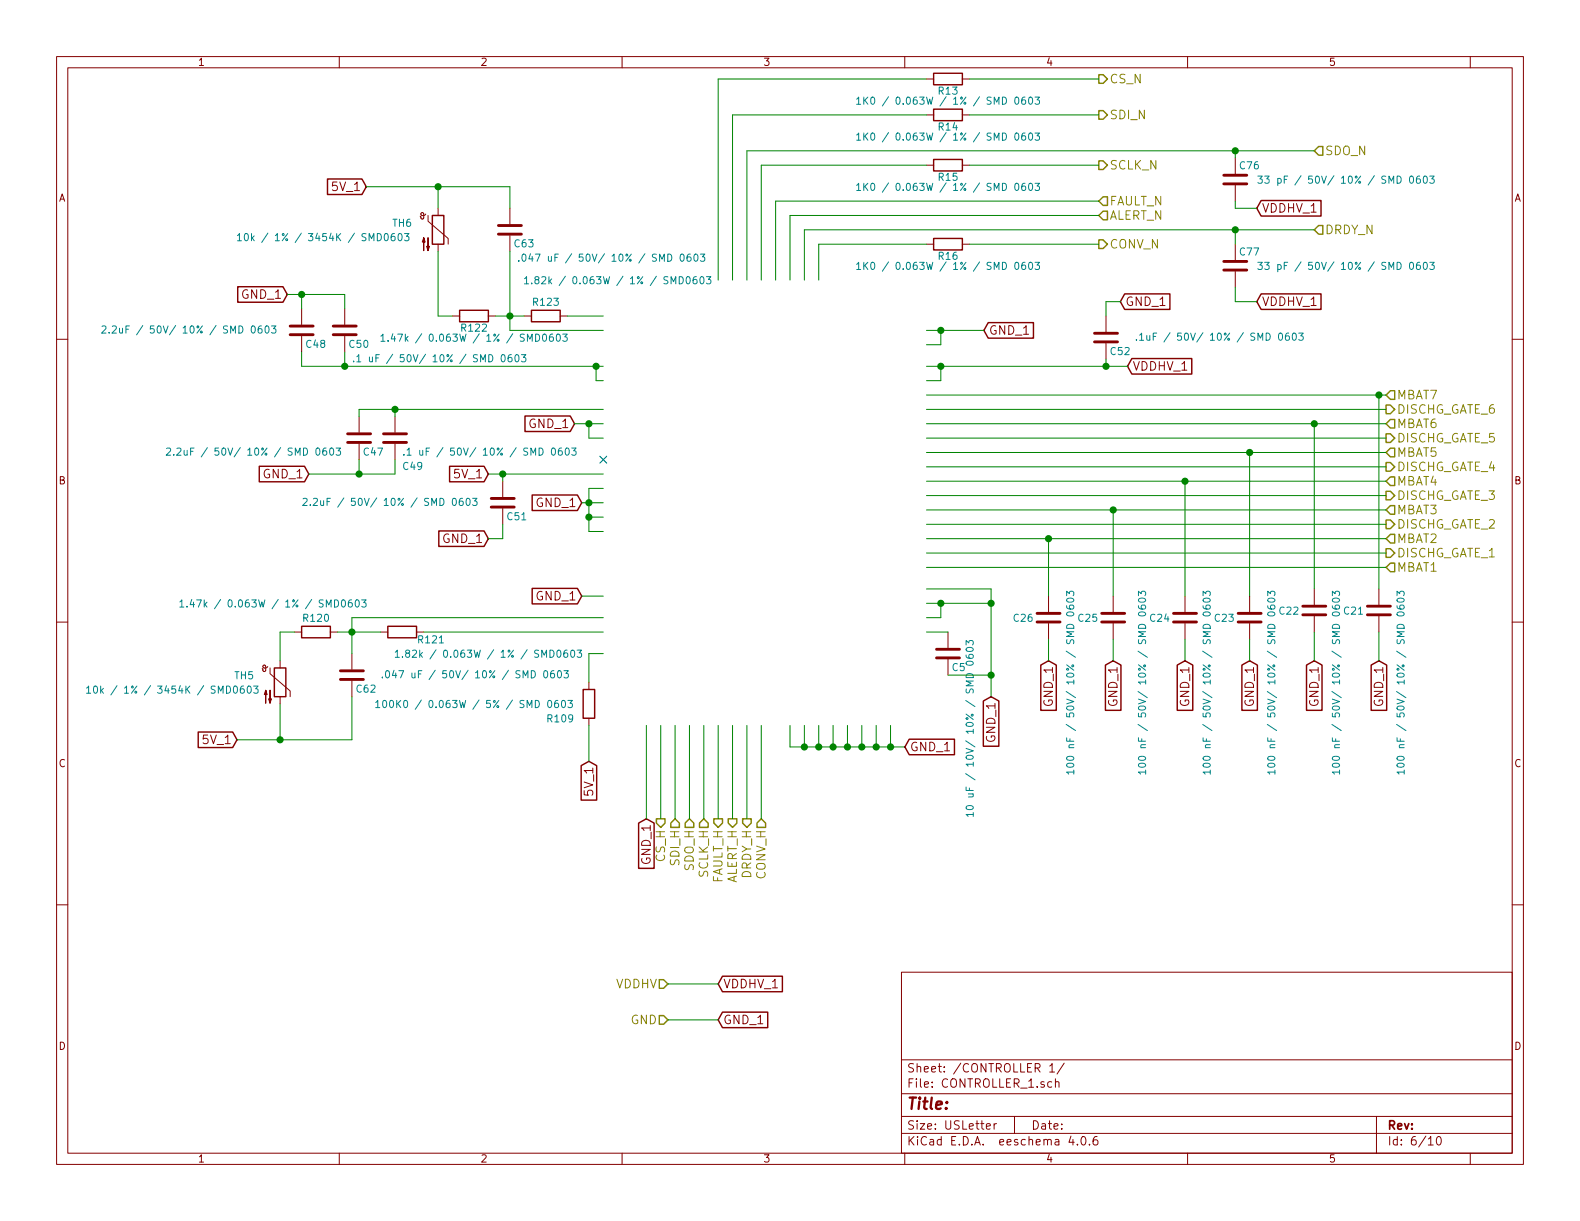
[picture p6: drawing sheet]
<svg xmlns="http://www.w3.org/2000/svg" width="279mm" height="216mm" viewBox="0 0 279 216" stroke-linecap="round" stroke-linejoin="round" font-family="sans-serif">
<g fill="none" stroke="#840000" stroke-width=".18">
<path d="M10 10h259.4v195.9h-259.4zM12 12h255.4v191.9h-255.4zM60 10v2M110 10v2M160 10v2M163.8 14h1.3M170.2 14h1.2M210 10v2M260 10v2M75.3 37.8l-.2 .3h-.4l-.3-.1v-.3l.4-.1 .1 .2v.8l-.1 .1-.4-.1v-.2l-.1-.2M75.7 38.1v1l3.5 3.1v1M77.5 36.8v1.3"/>
<path d="M90.2 36.8v2.8M163.8 20.3h1.3M163.8 29.2h1.3M170.2 20.3h1.2M170.2 29.2h1.2M218.4 27.9v2.8M218.4 32.8v2.8M10 60h2M53.3 54.6v2.8M53.3 59.4v2.8M61 54.6v2.8M61 59.4v2.8"/>
<path d="M77.5 43.2v1.3M80 55.9h1.3M86.4 55.9h1.2M90.2 41.7v2.8M92.7 55.9h1.3M99.1 55.9h1.2M163.8 43.2h1.3M170.2 43.2h1.2M195.6 55.9v2.8M218.4 43.2v2.8M218.4 48v2.8M267.4 60h2"/>
<path d="M63.5 73.7v2.8M63.5 78.5v2.8M69.8 73.7v2.8M69.8 78.5v2.8M195.6 60.7v2.8M88.9 85.1v2.8M88.9 89.9v2.8M10 110h2M47.3 117.9l-.2 .2h-.3l-.3-.1v-.3l.3-.1 .2 .2v.8l-.2 .1-.3-.1v-.2l-.1-.2M47.8 118.1v1l3.5 3.1v1M49.5 116.8v1.3M52.1 111.8h1.2"/>
<path d="M58.4 111.8h1.3M62.2 115.6v2.8M67.3 111.8h1.3M73.7 111.8h1.2M167.6 111.8v2.8M167.6 116.6v2.8M185.4 105.4v2.8M185.4 110.2v2.8M196.8 105.4v2.8M196.8 110.2v2.8M209.5 105.4v2.8M209.5 110.2v2.8"/>
<path d="M221 105.4v2.8M221 110.2v2.8M232.4 104.1v2.8M232.4 109v2.8M243.8 104.1v2.8M243.8 109v2.8M267.4 110h2M49.5 123.2v1.3M62.2 120.4v2.8M104.1 120.7v1.2M104.1 127v1.3M10 160h2"/>
<path d="M267.4 160h2M159.4 171.9h108v32h-108zM159.4 197.4h108M159.4 193.4h108M159.4 187.4h108M174.4 199.2l.7-.2v-.2l-.4-.1-.3 .2 .1 .7h.6M175.8 198.7v1M176.2 198.7l-.4 .3M179.4 197.4v3M185.6 188.5l.5-.4v1.5M185.6 189.6h.9M186 191.3h-.5l-.2 .2v.6l.2 .2 .5-.1"/>
<path d="M186.6 191.4l.2-.1h.4l.1 1M186.6 190.8v1.5M188.2 188l-1.3 1.9M243.4 197.4v6.5M60 203.9v2M110 203.9v2M159.4 200.4h108M160 203.9v2M189.4 200.9l-.4 1.1h1M189.7 201.5v1M190.5 202.3v.2M191.3 201.1l.2-.1a.81 .81 0 0 1 .6 .6 .81 .81 0 0 1-.3 .8l-.1 .1a.79 .79 0 0 1-.4-1.4z"/>
<path d="M192.7 202.3v.2M194 201a.59 .59 0 0 0-.7 .6l.1 .7 .2 .2 .5-.2 .1-.5-.2-.2-.4-.1-.3 .3M210 203.9v2M252.6 201.4l.4-.4v1.5M252.6 202.5h.8M254.2 201.1l.2-.1a.81 .81 0 0 1 .5 .6 .81 .81 0 0 1-.2 .8l-.2 .1a.79 .79 0 0 1-.3-1.4zM260 203.9v2"/>
</g>
<g fill="none" stroke="#848400" stroke-width=".25">
<path d="M194.3 13.2h.8l.7 .8-.7 .7h-.8zM194.3 19.6h.8l.7 .7-.7 .8h-.8zM194.3 28.4h.8l.7 .8-.7 .8h-.8zM195.1 34.8h.7v1.5h-.7l-.8-.7zM195.1 37.3h.7v1.6h-.7l-.8-.8zM233.2 25.9h.7v1.5h-.7l-.8-.7zM233.2 39.9h.7v1.5h-.7l-.8-.8zM194.3 42.4h.8l.7 .8-.7 .7h-.8zM245.1 76.7h.8l.7 .8-.7 .7h-.8zM245.1 71.6h.8l.7 .8-.7 .8h-.8zM245.9 79.2h.7v1.6h-.7l-.8-.8zM245.9 74.2h.7v1.5h-.7l-.8-.8z"/>
<path d="M245.9 69.1h.7v1.5h-.7l-.8-.7zM245.1 97h.8l.7 .8-.7 .8h-.8zM245.1 91.9h.8l.7 .8-.7 .8h-.8zM245.1 86.9h.8l.7 .7-.7 .8h-.8zM245.1 81.8h.8l.7 .8-.7 .7h-.8zM245.9 99.6h.7v1.5h-.7l-.8-.8zM245.9 94.5h.7v1.5h-.7l-.8-.7zM245.9 89.4h.7v1.5h-.7l-.8-.7zM245.9 84.3h.7v1.6h-.7l-.8-.8zM116.1 144.8h1.5v.7l-.8 .8-.7-.8zM119.4 144.8l.7 .7v.8h-1.5v-.8zM121.9 144.8l.8 .7v.8h-1.5v-.8z"/>
<path d="M123.7 145.5l.8-.7 .7 .7v.8h-1.5zM126.2 144.8h1.6v.7l-.8 .8-.8-.8zM128.8 144.8h1.5v.7l-.8 .8-.7-.8zM131.3 144.8h1.5v.7l-.7 .8-.8-.8zM134.6 144.8l.8 .7v.8h-1.5v-.8zM116.6 173.2h.7l.8 .8-.8 .8h-.7zM116.6 179.6h.7l.8 .7-.8 .8h-.7z"/>
</g>
<g fill="none" stroke="#840000" stroke-width=".25">
<path d="M165.1 13h5.1v2h-5.1zM165.1 19.3h5.1v2h-5.1zM57.9 31.6h6.1l.8 1.4-.8 1.4h-6.1zM76.5 38.1h2v5.1h-2zM165.1 28.2h5.1v2h-5.1zM223 35.5h10.6v2.7h-10.6l-.8-1.4zM42 50.7h8l.8 1.4-.8 1.3h-8zM81.3 54.9h5.1v2h-5.1zM94 54.9h5.1v2h-5.1zM165.1 42.2h5.1v2h-5.1zM174.8 57h8v2.8h-8l-.8-1.4zM198.9 52h8v2.7h-8l-.8-1.4z"/>
<path d="M223 52h10.6v2.7h-10.6l-.8-1.4zM92.8 73.6h8l.8 1.3-.8 1.4h-8zM200.2 63.4h10.5v2.7h-10.5l-.8-1.3zM45.8 82.4h8l.8 1.4-.8 1.4h-8zM77.6 93.9h8l.8 1.4-.8 1.3h-8zM79.5 82.4h6.1l.8 1.4-.8 1.4h-6.1zM94.1 87.5h8l.8 1.4-.8 1.4h-8zM48.5 118.1h2v5.1h-2zM53.3 110.7h5.1v2.1h-5.1zM68.6 110.7h5.1v2.1h-5.1zM94.1 104h8l.8 1.4-.8 1.4h-8zM184 117.6l1.4-.8 1.4 .8v8h-2.8z"/>
<path d="M195.5 117.6l1.3-.8 1.4 .8v8h-2.7zM208.2 117.6l1.3-.8 1.4 .8v8h-2.7zM219.6 117.6l1.4-.8 1.4 .8v8h-2.8zM231 117.6l1.4-.8 1.4 .8v8h-2.8zM242.5 117.6l1.3-.8 1.4 .8v8h-2.7zM35.1 129.4h6l.8 1.4-.8 1.4h-6zM102.8 135.4l1.3-.8 1.4 .8v6.1h-2.7zM103.1 121.9h2.1v5.1h-2.1zM160.8 130.7h8v2.8h-8l-.8-1.4zM173.9 124l1.4-.8 1.3 .8v8h-2.7zM112.9 145.5l1.4-.7 1.4 .7v8h-2.8zM127.8 172.6h10.6v2.8h-10.6l-.8-1.4z"/>
<path d="M127.8 179h8v2.7h-8l-.8-1.4z"/>
</g>
<g fill="none" stroke="#840000" stroke-width=".51">
<path d="M88.1 39.9h4.1M216.4 32.5h4.1M216.4 31h4.1M51.3 57.7h4.1M51.3 59.2h4.1M58.9 57.7h4.1M58.9 59.2h4.1M88.1 41.4h4.1M193.5 58.9h4.1M216.4 47.8h4.1M216.4 46.2h4.1M61.5 76.7h4"/>
<path d="M61.5 78.2h4M67.8 76.7h4.1M67.8 78.2h4.1M193.5 60.5h4.1M86.9 88.1h4M86.9 89.7h4M60.2 118.6h4.1M165.6 114.8h4.1M165.6 116.3h4.1M183.4 110h4.1M183.4 108.5h4.1M194.8 110h4.1"/>
<path d="M194.8 108.5h4.1M207.5 110h4.1M207.5 108.5h4.1M218.9 110h4.1M218.9 108.5h4.1M230.4 108.7h4M230.4 107.2h4M241.8 108.7h4.1M241.8 107.2h4.1M60.2 120.1h4.1"/>
</g>
<g fill="none" stroke="#008484" stroke-width=".18">
<path d="M151.5 17.5l.3-.3v1.2M151.5 18.4h.7M152.8 17.2v1.2M152.9 17.7l.6 .7M153.5 17.2l-.7 .7M154.1 17.3l.2-.1a.67 .67 0 0 1 .4 .6 .67 .67 0 0 1-.4 .6l-.2-.1-.1-.3zM181.3 17.2a.47 .47 0 0 0-.6 .5l.1 .7h.4l.1-.1 .1-.4-.1-.2h-.4l-.2 .2M182 17.3l.2-.1a.67 .67 0 0 1 .4 .6 .67 .67 0 0 1-.4 .6l-.2-.1-.1-.3zM183 17.2h.8l-.4 .5 .4 .1v.5l-.2 .1-.6-.1M151.5 23.9l.3-.4v1.3M151.5 32.8l.3-.4v1.3M151.5 24.8h.7"/>
<path d="M151.5 33.7h.7M152.8 23.5v1.3M152.8 32.4v1.3M152.9 24.1l.6 .7M152.9 32.9l.6 .8M153.5 23.5l-.7 .7M153.5 32.4l-.7 .7M154.1 23.6l.2-.1a.67 .67 0 0 1 .4 .7 .67 .67 0 0 1-.4 .6l-.2-.1-.1-.4zM154.1 32.5l.2-.1a.67 .67 0 0 1 .4 .6 .67 .67 0 0 1-.4 .7l-.2-.1-.1-.4zM181.3 23.5a.47 .47 0 0 0-.6 .6l.1 .6 .4 .1 .1-.1 .1-.5-.1-.1-.4-.1-.2 .2M181.3 32.4a.47 .47 0 0 0-.6 .5l.1 .7 .4 .1 .1-.1 .1-.5-.1-.2h-.4l-.2 .2M182 23.6l.2-.1a.67 .67 0 0 1 .4 .7 .67 .67 0 0 1-.4 .6l-.2-.1-.1-.4z"/>
<path d="M182 32.5l.2-.1a.67 .67 0 0 1 .4 .6 .67 .67 0 0 1-.4 .7l-.2-.1-.1-.4zM183 23.5h.8l-.4 .5 .4 .1v.6l-.2 .1-.6-.1M183 32.4h.8l-.4 .5 .4 .1v.6l-.2 .1-.6-.1M222.4 31.1h.8l-.4 .5 .4 .1v.6l-.2 .1-.6-.1M223.6 31.1h.8l-.4 .5 .4 .1v.6l-.2 .1-.6-.1M251.1 31.1a.47 .47 0 0 0-.6 .6l.1 .6 .4 .1 .1-.1 .1-.4-.1-.2-.4-.1-.2 .3M251.8 31.2l.2-.1a.67 .67 0 0 1 .4 .7 .67 .67 0 0 1-.4 .6l-.2-.1-.1-.4zM252.8 31.1h.8l-.4 .5 .4 .1v.6l-.2 .1-.6-.1M18 57.7l.5-.1 .2 .1v.3l-.7 .9h.7M19.3 58.8v.1M19.9 57.7l.4-.1 .2 .1 .1 .3-.8 .9h.8M42 41.7l.3-.4v1.3"/>
<path d="M42 42.6h.7M43.3 41.4l.2-.1a.67 .67 0 0 1 .4 .6 .67 .67 0 0 1-.4 .7l-.2-.2-.1-.3zM44.5 41.3v1.3M44.6 42.1l.4 .5M45 41.7l-.5 .5M46.2 57.6a.47 .47 0 0 0-.6 .6l.1 .6 .4 .1 .2-.1 .1-.5-.2-.1-.3-.1-.3 .2M47 57.7l.1-.1a.67 .67 0 0 1 .5 .7 .67 .67 0 0 1-.5 .6l-.1-.1-.1-.4zM48 57.6h.8l-.4 .5 .3 .1v.6l-.1 .1-.6-.1M67.4 59.4l.3-.3v1.3M69.5 59l-.3 .9h.8M69.7 41.3a.47 .47 0 0 0-.5 .5l.1 .7 .3 .1 .2-.2 .1-.4-.2-.2h-.3l-.2 .2M69.8 59.5v.9"/>
<path d="M70.3 59.1h.9l-.6 1.3M70.5 41.4l.2-.1a.67 .67 0 0 1 .4 .6 .67 .67 0 0 1-.4 .7l-.2-.2-.1-.3zM71.5 41.3h.8l-.4 .5 .4 .1v.5l-.2 .2-.6-.2M91.7 46.1v.1M92.4 45l.2-.1a.67 .67 0 0 1 .4 .7 .67 .67 0 0 1-.4 .6l-.2-.1-.1-.4zM92.8 49.3l.3-.4v1.3M92.8 50.2h.7M93.8 44.9l-.3 .9h.8M94 50.1v.1M94.1 45.3v.9M94.7 44.9h.8l-.5 1.3M94.8 49.5l-.2-.3v-.2l.2-.1 .4 .1v.3l-.5 .2-.1 .2v.4l.2 .1h.3l.2-.3-.1-.3-.1-.1"/>
<path d="M95.8 49l.5-.1 .2 .1v.3l-.8 .9h.8M97.7 59.1a.47 .47 0 0 0-.5 .5l.1 .7 .3 .1 .2-.2 .1-.4-.2-.2h-.3l-.2 .2M98.5 59.2l.2-.1a.67 .67 0 0 1 .4 .6 .67 .67 0 0 1-.4 .7l-.2-.2-.1-.3zM99.5 59.1h.8l-.4 .5 .4 .1v.5l-.2 .2-.6-.2M122.1 44.9a.47 .47 0 0 0-.6 .6l.1 .6 .4 .1 .1-.1 .1-.5-.1-.1-.4-.1-.2 .2M122.8 45l.2-.1a.67 .67 0 0 1 .4 .7 .67 .67 0 0 1-.4 .6l-.2-.1-.1-.4zM123.1 48.9a.47 .47 0 0 0-.5 .6l.1 .6 .3 .1 .2-.1 .1-.5-.2-.1-.3-.1-.2 .2M123.9 44.9h.7l-.4 .5 .4 .1v.6l-.2 .1-.5-.1M123.9 49l.2-.1a.67 .67 0 0 1 .4 .7 .67 .67 0 0 1-.4 .6l-.2-.1-.1-.4zM124.9 48.9h.8l-.4 .5 .4 .1v.6l-.2 .1-.6-.1M151.5 46.7l.3-.3v1.3M151.5 47.7h.7"/>
<path d="M152.8 46.4v1.3M152.9 46.9l.6 .8M153.5 46.4l-.7 .7M154.1 46.5l.2-.1a.67 .67 0 0 1 .4 .6 .67 .67 0 0 1-.4 .7l-.2-.2-.1-.3zM181.3 46.4a.47 .47 0 0 0-.6 .5l.1 .7 .4 .1 .1-.2 .1-.4-.1-.2h-.4l-.2 .2M182 46.5l.2-.1a.67 .67 0 0 1 .4 .6 .67 .67 0 0 1-.4 .7l-.2-.2-.1-.3zM183 46.4h.8l-.4 .5 .4 .1v.5l-.2 .2-.6-.2M201.5 59.3l.4-.4v1.3M202.8 59.3v.8l.3 .1 .2-.2M203.3 59.3v.9M222.4 46.4h.8l-.4 .5 .4 .1v.5l-.2 .2-.6-.2M223.6 46.4h.8l-.4 .5 .4 .1v.5l-.2 .2-.6-.2"/>
<path d="M227.9 58.9a.47 .47 0 0 0-.6 .5l.1 .7 .4 .1 .2-.2v-.4l-.1-.2h-.4l-.2 .2M228.6 59l.2-.1a.67 .67 0 0 1 .5 .6 .67 .67 0 0 1-.5 .7l-.2-.2-.1-.3zM229.7 58.9h.8l-.5 .5 .4 .1v.5l-.2 .2-.5-.2M251.1 46.4a.47 .47 0 0 0-.6 .5l.1 .7 .4 .1 .1-.2 .1-.4-.1-.2h-.4l-.2 .2M251.8 46.5l.2-.1a.67 .67 0 0 1 .4 .6 .67 .67 0 0 1-.4 .7l-.2-.2-.1-.3zM252.8 46.4h.8l-.4 .5 .4 .1v.5l-.2 .2-.6-.2M29.5 79.3l.4-.1 .2 .1 .1 .3-.8 .9h.8M31.3 79.3l.5-.1 .2 .1v.3l-.8 .9h.8M57.7 79.2a.47 .47 0 0 0-.6 .6l.1 .6 .4 .1 .1-.1 .1-.5-.1-.1-.4-.1-.2 .2M58.4 79.3l.2-.1a.67 .67 0 0 1 .4 .7 .67 .67 0 0 1-.4 .6l-.2-.1-.1-.4zM59.4 79.2h.8l-.4 .5 .4 .1v.6l-.2 .1-.6-.1M62.5 63.9v.1"/>
<path d="M63.1 63.1l.3-.4v1.3M63.1 64h.7M65.3 63.1l.1 .8 .3 .1 .2-.1M67.4 60.4h.7M68.6 60.2v.2M72 79.6l.3-.4v1.3M74.2 79.6l.1 .8 .3 .1 .2-.1M90.4 62.7a.47 .47 0 0 0-.6 .5l.1 .7 .4 .1 .2-.1 .1-.5-.2-.2h-.3l-.3 .2M91.2 62.8l.1-.1a.67 .67 0 0 1 .5 .6 .67 .67 0 0 1-.5 .7l-.1-.1-.1-.4zM92.2 62.7h.8l-.4 .5 .3 .1v.6l-.1 .1-.6-.1M99.3 79.2a.47 .47 0 0 0-.6 .6l.1 .6 .4 .1 .2-.1v-.5l-.1-.1-.3-.1-.3 .2M100.1 79.3l.1-.1a.67 .67 0 0 1 .5 .7 .67 .67 0 0 1-.5 .6l-.1-.1-.2-.4z"/>
<path d="M101.1 79.2h.8l-.5 .5 .4 .1v.6l-.1 .1-.6-.1M201 60v.2M201.5 60.2h.7M30.7 80.4v.1M53.6 88.2l.5-.1 .2 .1v.3l-.8 .9h.8M54.9 89.3v.1M55.4 88.2l.5-.1 .2 .1v.3l-.8 .9h.8M71.4 80.4v.1M72 80.5h.7M81.8 88.1a.47 .47 0 0 0-.6 .5l.1 .7 .4 .1 .2-.1v-.5l-.1-.2h-.4l-.2 .2M82.5 88.2l.2-.1a.67 .67 0 0 1 .5 .6 .67 .67 0 0 1-.5 .7l-.2-.1-.1-.4zM83.6 88.1h.8l-.5 .5 .4 .1v.6l-.2 .1-.5-.1"/>
<path d="M31.8 106.4l.4-.3v1.2M31.8 107.3h.7M33.1 107.2v.1M33.9 106l-.3 .9h.8M34.2 106.5v.8M34.8 106.1h.8l-.5 1.2M62.2 106.1a.47 .47 0 0 0-.6 .5l.1 .7h.4l.2-.1v-.4l-.1-.2h-.4l-.2 .2M62.9 106.2l.2-.1a.67 .67 0 0 1 .4 .6 .67 .67 0 0 1-.4 .6l-.2-.1-.1-.3zM64 106.1h.7l-.4 .5 .4 .1v.5l-.2 .1-.5-.1M67.6 119.7v.2M68.3 118.7l.2-.1a.67 .67 0 0 1 .4 .6 .67 .67 0 0 1-.4 .7l-.2-.2-.1-.3zM69.7 118.5l-.3 .9h.8"/>
<path d="M69.9 115.3l.4-.3v1.2M69.9 116.2h.7M70 119v.9M70.5 118.6h.9l-.6 1.3M71.2 116.1v.1M72 115.5l-.3-.2 .1-.2 .2-.1 .4 .1v.3l-.6 .1-.1 .2 .1 .4 .2 .1h.2l.2-.2v-.4l-.2-.1M72.9 115.1l.5-.1 .2 .1 .1 .2-.8 .9h.8M97.9 118.6a.47 .47 0 0 0-.5 .5l.1 .7 .3 .1 .2-.2 .1-.4-.2-.2h-.3l-.2 .2M98.7 118.7l.2-.1a.67 .67 0 0 1 .4 .6 .67 .67 0 0 1-.4 .7l-.2-.2-.1-.3zM99.7 118.6h.8l-.4 .5 .4 .1v.5l-.2 .2-.6-.2M100.3 115a.47 .47 0 0 0-.6 .5l.1 .7h.4l.2-.1v-.4l-.1-.2-.4-.1-.2 .3M101 115.1l.2-.1a.67 .67 0 0 1 .4 .6 .67 .67 0 0 1-.4 .6l-.2-.1-.1-.4z"/>
<path d="M102.1 115h.7l-.4 .4 .4 .1v.6l-.2 .1-.5-.1M170.8 115.8a.47 .47 0 0 0 .6 .6l.6-.1 .1-.4-.1-.2h-.4l-.2 .1-.1 .4 .3 .2M170.8 114v-.7l.5 .4 .1-.4h.6l.1 .2-.1 .5M170.9 114.6a.69 .69 0 0 1 1.2 .3 .83 .83 0 0 1-1.3 0zM188.6 107.1a.47 .47 0 0 0 .6 .6l.6-.1 .1-.4-.1-.2h-.5l-.1 .1-.1 .4 .2 .2M188.6 105.3v-.8l.5 .5 .1-.4h.6l.1 .2-.1 .5M188.7 105.9a.76 .76 0 0 1 1.2 .3 .83 .83 0 0 1-1.3 0zM201.3 107.1a.47 .47 0 0 0 .6 .6l.6-.1 .1-.4-.1-.2h-.5l-.1 .1-.1 .4 .2 .2M201.3 105.3v-.8l.5 .5 .1-.4h.6l.1 .2-.1 .5M201.4 105.9a.76 .76 0 0 1 1.2 .3 .83 .83 0 0 1-1.3 0zM212.8 107.1a.47 .47 0 0 0 .5 .6l.6-.1 .1-.4-.1-.2h-.4l-.2 .1-.1 .4 .3 .2M212.8 105.3v-.8l.4 .5 .1-.4h.6l.1 .2-.1 .5"/>
<path d="M212.8 105.9a.76 .76 0 0 1 1.2 .3 .83 .83 0 0 1-1.2 0zM224.2 107.1a.47 .47 0 0 0 .5 .6l.7-.1 .1-.4-.2-.2h-.4l-.2 .1v.4l.2 .2M224.2 105.3v-.8l.5 .5 .1-.4h.5l.2 .2-.2 .5M224.2 105.9a.76 .76 0 0 1 1.3 .3 .83 .83 0 0 1-1.3 0zM235.6 107.1a.47 .47 0 0 0 .5 .6l.7-.1 .1-.4-.1-.2h-.5l-.2 .1v.4l.2 .2M235.6 105.3v-.8l.5 .5 .1-.4h.6l.1 .2-.1 .5M235.7 105.9a.76 .76 0 0 1 1.2 .3 .83 .83 0 0 1-1.3 0zM247 107.1a.47 .47 0 0 0 .6 .6l.6-.1 .1-.4-.1-.2h-.4l-.2 .1-.1 .4 .3 .2M247 105.3v-.8l.5 .5 .1-.4h.6l.1 .2-.1 .5M247.1 105.9a.76 .76 0 0 1 1.2 .3 .83 .83 0 0 1-1.3 0zM15.3 121.7l.4-.4v1.3M15.3 122.6h.7"/>
<path d="M16.6 121.4l.2-.1a.67 .67 0 0 1 .5 .6 .67 .67 0 0 1-.5 .7l-.2-.1-.1-.4zM17.8 121.3v1.3M17.9 122.1l.4 .5M18.3 121.7l-.5 .5M43.1 121.3a.47 .47 0 0 0-.6 .5l.1 .7 .4 .1 .2-.1v-.5l-.1-.2h-.4l-.2 .2M43.8 121.4l.2-.1a.67 .67 0 0 1 .4 .6 .67 .67 0 0 1-.4 .7l-.2-.1-.1-.4zM44.9 121.3h.7l-.4 .5 .4 .1v.6l-.2 .1-.5-.1M66.4 124.2l.4-.3v1.2M66.4 125.1h.8M67.8 124l.1-.1a.67 .67 0 0 1 .5 .6 .67 .67 0 0 1-.5 .6l-.1-.1-.1-.4zM69 124l.2-.1a.67 .67 0 0 1 .4 .6 .67 .67 0 0 1-.4 .6l-.2-.1-.1-.4zM98.7 123.9a.47 .47 0 0 0-.6 .5l.1 .6 .4 .1 .1-.1 .1-.4-.1-.2-.4-.1-.2 .3"/>
<path d="M99.4 124l.2-.1a.67 .67 0 0 1 .4 .6 .67 .67 0 0 1-.4 .6l-.2-.1-.1-.4zM100.4 123.9h.8l-.4 .4 .4 .1v.6l-.2 .1-.6-.1M188.7 135.1a.76 .76 0 0 1 1.2 .3 .83 .83 0 0 1-1.3 0zM188.7 133.9a.76 .76 0 0 1 1.2 .3 .83 .83 0 0 1-1.3 0zM189.9 136.5h-1.3l.4 .4M189.9 136.2v.7M201.4 135.1a.76 .76 0 0 1 1.2 .3 .83 .83 0 0 1-1.3 0zM201.4 133.9a.76 .76 0 0 1 1.2 .3 .83 .83 0 0 1-1.3 0zM202.6 136.5h-1.3l.4 .4M202.6 136.2v.7M212.8 135.1a.76 .76 0 0 1 1.2 .3 .83 .83 0 0 1-1.2 0zM212.8 133.9a.76 .76 0 0 1 1.2 .3 .83 .83 0 0 1-1.2 0z"/>
<path d="M214 136.5h-1.2l.3 .4M214 136.2v.7M224.2 135.1a.76 .76 0 0 1 1.3 .3 .83 .83 0 0 1-1.3 0zM224.2 133.9a.76 .76 0 0 1 1.3 .3 .83 .83 0 0 1-1.3 0zM225.5 136.5h-1.3l.3 .4M225.5 136.2v.7M235.7 135.1a.76 .76 0 0 1 1.2 .3 .83 .83 0 0 1-1.3 0zM235.7 133.9a.76 .76 0 0 1 1.2 .3 .83 .83 0 0 1-1.3 0zM236.9 136.5h-1.3l.4 .4M236.9 136.2v.7M247.1 135.1a.76 .76 0 0 1 1.2 .3 .83 .83 0 0 1-1.3 0zM247.1 133.9a.76 .76 0 0 1 1.2 .3 .83 .83 0 0 1-1.3 0z"/>
<path d="M248.3 136.5h-1.3l.4 .4M248.3 136.2v.7M170.9 142.6a.76 .76 0 0 1 1.2 .3 .83 .83 0 0 1-1.3 0zM172.1 144h-1.3l.4 .4M172.1 143.7v.7"/>
</g>
<path d="M106.1 80.7l1.2 1.2M107.3 80.7l-1.2 1.2" fill="none" stroke="#000084" stroke-width=".18"/>
<g fill="#840000" stroke="#840000" stroke-width=".18">
<path d="M74.9 42l.3 .8h-.5l.2-.8v2.3z"/>
<path d="M75.7 42v2.3l-.3-.7h.5l-.2 .7z"/>
<path d="M47 122l.2 .8h-.5l.3-.8v2.3z"/>
<path d="M47.8 122v2.3l-.3-.7h.5l-.2 .7z"/>
</g>
<g fill="none" stroke="#008400" stroke-width=".18">
<path d="M163.8 14h-36.8v35.5M171.4 14h22.9M64.8 33h25.4v3.8M77.5 33v3.8M163.8 20.3h-34.3v29.2M163.8 29.2h-29.2v20.3M171.4 20.3h22.9M171.4 29.2h22.9M194.3 38.1h-54.6v11.4M194.3 35.6h-57.1v13.9M218.4 26.7v1.2M218.4 35.6v1.2h3.8"/>
<path d="M232.4 26.7h-100.3v22.8M50.8 52.1h10.2v2.5M53.3 52.1v2.5M77.5 44.5v11.4h2.5M87.6 55.9h5.1M90.2 44.5v13.9h16.5M100.3 55.9h6.4M163.8 43.2h-19v6.3M163.8 58.4h10.2M166.4 58.4v2.6h-2.6M171.4 43.2h22.9M198.1 53.3h-2.5v2.6"/>
<path d="M218.4 50.8v2.5h3.8M218.4 40.6v2.6M232.4 40.6h-90.2v8.9M53.3 62.2v2.6h53.4M61 62.2v2.6M69.8 72.4v1.3M101.6 74.9h5.1M104.1 74.9v2.6h2.6M105.4 64.8v2.5h1.3M106.7 72.4h-43.2v1.3M163.8 69.9h81.3M163.8 74.9h81.3"/>
<path d="M163.8 64.8h35.6M163.8 77.5h81.3M163.8 72.4h81.3M166.4 64.8v2.5h-2.6M195.6 63.5v1.3M232.4 74.9v29.2M243.8 69.9v34.2M63.5 81.3v2.5M69.8 81.3v2.5h-15.2M86.4 83.8h20.3M88.9 92.7v2.6h-2.5M88.9 83.8v1.3"/>
<path d="M102.9 88.9h3.8M104.1 91.4h2.6M106.7 86.4h-2.6v7.6h2.6M163.8 80h81.3M163.8 85.1h81.3M163.8 90.2h81.3M163.8 95.3h81.3M163.8 97.8h81.3M163.8 92.7h81.3M163.8 87.6h81.3M163.8 82.6h81.3M185.4 95.3v10.1"/>
<path d="M196.8 90.2v15.2M209.5 85.1v20.3M221 80v25.4M52.1 111.8h-2.6v5M59.7 111.8h7.6M74.9 111.8h31.8M102.9 105.4h3.8M106.7 109.2h-44.5v6.4M106.7 115.6h-2.6v5.1M163.8 104.1h11.5v19.1M163.8 106.7h11.5M163.8 111.8h3.8"/>
<path d="M163.8 100.3h81.3M166.4 106.7v2.5h-2.6M167.6 119.4h7.7M185.4 113v3.8M196.8 113v3.8M209.5 113v3.8M221 113v3.8M232.4 111.8v5M243.8 111.8v5M49.5 124.5v6.3M62.2 123.2v7.6h-20.3M104.1 128.3v6.3"/>
<path d="M114.3 128.3v16.5M116.8 128.3v16.5M119.4 128.3v16.5M121.9 128.3v16.5M124.5 128.3v16.5M127 128.3v16.5M129.5 128.3v16.5M132.1 128.3v16.5M134.6 128.3v16.5M139.7 128.3v3.8h20.3M142.2 128.3v3.8M144.8 128.3v3.8"/>
<path d="M147.3 128.3v3.8M149.9 128.3v3.8M152.4 128.3v3.8M154.9 128.3v3.8M157.5 128.3v3.8M118.1 174h8.9M118.1 180.3h8.9"/>
</g>
<g fill="#008400" stroke="#008400" stroke-width=".25">
<circle cx="166.4" cy="64.8" r=".51"/>
<circle cx="243.8" cy="69.9" r=".51"/>
<circle cx="232.4" cy="74.9" r=".51"/>
<circle cx="221" cy="80" r=".51"/>
<circle cx="209.6" cy="85.1" r=".51"/>
<circle cx="196.9" cy="90.2" r=".51"/>
<circle cx="185.4" cy="95.3" r=".51"/>
<circle cx="166.4" cy="106.7" r=".51"/>
<circle cx="104.1" cy="88.9" r=".51"/>
<circle cx="104.1" cy="91.4" r=".51"/>
<circle cx="104.1" cy="74.9" r=".51"/>
<circle cx="157.5" cy="132.1" r=".51"/>
<circle cx="154.9" cy="132.1" r=".51"/>
<circle cx="152.4" cy="132.1" r=".51"/>
<circle cx="149.9" cy="132.1" r=".51"/>
<circle cx="147.3" cy="132.1" r=".51"/>
<circle cx="144.8" cy="132.1" r=".51"/>
<circle cx="142.2" cy="132.1" r=".51"/>
<circle cx="166.4" cy="58.4" r=".51"/>
<circle cx="175.3" cy="119.4" r=".51"/>
<circle cx="195.6" cy="64.8" r=".51"/>
<circle cx="88.9" cy="83.8" r=".51"/>
<circle cx="61" cy="64.8" r=".51"/>
<circle cx="53.3" cy="52.1" r=".51"/>
<circle cx="69.9" cy="72.4" r=".51"/>
<circle cx="105.4" cy="64.8" r=".51"/>
<circle cx="63.5" cy="83.8" r=".51"/>
<circle cx="90.2" cy="55.9" r=".51"/>
<circle cx="77.5" cy="33" r=".51"/>
<circle cx="49.5" cy="130.8" r=".51"/>
<circle cx="62.2" cy="111.8" r=".51"/>
<circle cx="218.4" cy="40.6" r=".51"/>
<circle cx="218.4" cy="26.7" r=".51"/>
<circle cx="175.3" cy="106.7" r=".51"/>
</g>
<text font-size="2.8" fill="#840000" x="160.4" y="196.2">Title:</text>
<g font-size="2.1" fill="#848400">
<text x="196.2" y="14.7">CS_N</text>
<text x="196.2" y="21.1">SDI_N</text>
<text x="196.2" y="30">SCLK_N</text>
<text x="234.3" y="27.4">SDO_N</text>
<text x="196.2" y="36.3">FAULT_N</text>
<text x="196.2" y="38.9">ALERT_N</text>
<text x="234.3" y="41.4">DRDY_N</text>
<text x="196.2" y="43.9">CONV_N</text>
<text x="247" y="70.6">MBAT7</text>
<text x="247" y="75.7">MBAT6</text>
<text x="247" y="73.2">DISCHG_GATE_6</text>
<text x="247" y="80.8">MBAT5</text>
<text x="247" y="83.3">DISCHG_GATE_4</text>
<text x="247" y="78.2">DISCHG_GATE_5</text>
<text x="247" y="85.9">MBAT4</text>
<text x="247" y="88.4">DISCHG_GATE_3</text>
<text x="247" y="90.9">MBAT3</text>
<text x="247" y="93.5">DISCHG_GATE_2</text>
<text x="247" y="101.1">MBAT1</text>
<text x="247" y="96">MBAT2</text>
<text x="247" y="98.6">DISCHG_GATE_1</text>
<text x="117.6" y="152.4" transform="rotate(-90 117.6 152.4)">CS_H</text>
<text x="120.1" y="153" transform="rotate(-90 120.1 153)">SDI_H</text>
<text x="122.7" y="154" transform="rotate(-90 122.7 154)">SDO_H</text>
<text x="125.2" y="155.2" transform="rotate(-90 125.2 155.2)">SCLK_H</text>
<text x="132.8" y="155.4" transform="rotate(-90 132.8 155.4)">DRDY_H</text>
<text x="135.4" y="155.5" transform="rotate(-90 135.4 155.5)">CONV_H</text>
<text x="127.8" y="156.4" transform="rotate(-90 127.8 156.4)">FAULT_H</text>
<text x="130.3" y="156.5" transform="rotate(-90 130.3 156.5)">ALERT_H</text>
<text x="108.8" y="174.8">VDDHV</text>
<text x="111.5" y="181.1">GND</text>
</g>
<g font-size="2.1" fill="#840000">
<text x="58.9" y="33.8">5V_1</text>
<text x="223.2" y="37.6">VDDHV_1</text>
<text x="42.8" y="52.8">GND_1</text>
<text x="174.9" y="59.2">GND_1</text>
<text x="199" y="54.1">GND_1</text>
<text x="223.2" y="54.1">VDDHV_1</text>
<text x="200.3" y="65.5">VDDHV_1</text>
<text x="93.6" y="75.7">GND_1</text>
<text x="46.6" y="84.6">GND_1</text>
<text x="80.5" y="84.6">5V_1</text>
<text x="94.9" y="89.7">GND_1</text>
<text x="78.4" y="96">GND_1</text>
<text x="94.9" y="106.2">GND_1</text>
<text x="186.2" y="124.8" transform="rotate(-90 186.2 124.8)">GND_1</text>
<text x="197.6" y="124.8" transform="rotate(-90 197.6 124.8)">GND_1</text>
<text x="210.3" y="124.8" transform="rotate(-90 210.3 124.8)">GND_1</text>
<text x="221.7" y="124.8" transform="rotate(-90 221.7 124.8)">GND_1</text>
<text x="233.2" y="124.8" transform="rotate(-90 233.2 124.8)">GND_1</text>
<text x="244.6" y="124.8" transform="rotate(-90 244.6 124.8)">GND_1</text>
<text x="36" y="131.6">5V_1</text>
<text x="176" y="131.2" transform="rotate(-90 176 131.2)">GND_1</text>
<text x="160.9" y="132.8">GND_1</text>
<text x="104.9" y="140.5" transform="rotate(-90 104.9 140.5)">5V_1</text>
<text x="115.1" y="152.8" transform="rotate(-90 115.1 152.8)">GND_1</text>
<text x="127.9" y="174.8">VDDHV_1</text>
<text x="127.9" y="181.1">GND_1</text>
<text x="160.4" y="189.6">Sheet: /CONTROLLER 1/</text>
<text x="160.4" y="192.3">File: CONTROLLER_1.sch</text>
<text x="160.4" y="202.5">KiCad E.D.A. eeschema 4.0.6</text>
<text x="160.4" y="199.7">Size: USLetter</text>
<text x="182.4" y="199.7">Date:</text>
<text x="245.4" y="199.7">Rev:</text>
<text x="245.4" y="202.5">Id: 6/10</text>
</g>
<g font-size="1.8" fill="#840000">
<text x="35" y="11.6">1</text>
<text x="85" y="11.6">2</text>
<text x="135" y="11.6">3</text>
<text x="185" y="11.6">4</text>
<text x="235" y="11.6">5</text>
<text x="10.4" y="35.6">A</text>
<text x="267.8" y="35.6">A</text>
<text x="10.4" y="85.6">B</text>
<text x="267.8" y="85.6">B</text>
<text x="10.4" y="135.6">C</text>
<text x="267.8" y="135.6">C</text>
<text x="10.4" y="185.6">D</text>
<text x="267.8" y="185.6">D</text>
<text x="35" y="205.5">1</text>
<text x="85" y="205.5">2</text>
<text x="135" y="205.5">3</text>
<text x="185" y="205.5">4</text>
<text x="235" y="205.5">5</text>
</g>
<g font-size="1.8" fill="#008484">
<text x="166" y="16.7">R13</text>
<text x="155.3" y="18.5">1K0 / 0.063W / 1% / SMD 0603</text>
<text x="166" y="23.1">R14</text>
<text x="155.3" y="24.8">1K0 / 0.063W / 1% / SMD 0603</text>
<text x="219.3" y="29.9">C76</text>
<text x="155.3" y="33.7">1K0 / 0.063W / 1% / SMD 0603</text>
<text x="166" y="32">R15</text>
<text x="226.3" y="32.5">33 pF / 50V/ 10% / SMD 0603</text>
<text x="69.4" y="40.1">TH6</text>
<text x="45.6" y="42.6">10k / 1% / 3454K / SMD0603</text>
<text x="91" y="43.7">C63</text>
<text x="95.6" y="46.3">.047 uF / 50V/ 10% / SMD 0603</text>
<text x="155.3" y="47.7">1K0 / 0.063W / 1% / SMD 0603</text>
<text x="166" y="45.9">R16</text>
<text x="219.3" y="45.2">C77</text>
<text x="226.3" y="47.7">33 pF / 50V/ 10% / SMD 0603</text>
<text x="96.5" y="50.2">1.82k / 0.063W / 1% / SMD0603</text>
<text x="21.6" y="59">2.2uF / 50V/ 10% / SMD 0603</text>
<text x="81.7" y="58.6">R122</text>
<text x="94.4" y="54.1">R123</text>
<text x="54.2" y="61.5">C48</text>
<text x="61.8" y="61.5">C50</text>
<text x="66.2" y="64">.1 uF / 50V/ 10% / SMD 0603</text>
<text x="71.1" y="60.4">1.47k / 0.063W / 1% / SMD0603</text>
<text x="196.4" y="62.8">C52</text>
<text x="204.4" y="60.2">.1uF / 50V/ 10% / SMD 0603</text>
<text x="33" y="80.5">2.2uF / 50V/ 10% / SMD 0603</text>
<text x="64.4" y="80.5">C47</text>
<text x="71.3" y="83.1">C49</text>
<text x="75.1" y="80.5">.1 uF / 50V/ 10% / SMD 0603</text>
<text x="57.2" y="89.4">2.2uF / 50V/ 10% / SMD 0603</text>
<text x="89.8" y="92">C51</text>
<text x="35.6" y="107.4">1.47k / 0.063W / 1% / SMD0603</text>
<text x="53.8" y="109.9">R120</text>
<text x="74.1" y="113.7">R121</text>
<text x="179.3" y="109.9">C26</text>
<text x="190.7" y="109.9">C25</text>
<text x="203.4" y="109.9">C24</text>
<text x="214.9" y="109.9">C23</text>
<text x="226.3" y="108.7">C22</text>
<text x="237.7" y="108.7">C21</text>
<text x="71.5" y="119.9">.047 uF / 50V/ 10% / SMD 0603</text>
<text x="73.7" y="116.3">1.82k / 0.063W / 1% / SMD0603</text>
<text x="168.4" y="118.6">C5</text>
<text x="19" y="122.6">10k / 1% / 3454K / SMD0603</text>
<text x="41.5" y="120.1">TH5</text>
<text x="63.1" y="122.5">C62</text>
<text x="70.5" y="125.2">100K0 / 0.063W / 5% / SMD 0603</text>
<text x="97" y="127.7">R109</text>
<text x="189.9" y="133" transform="rotate(-90 189.9 133)">100 nF / 50V/ 10% / SMD 0603</text>
<text x="202.6" y="133" transform="rotate(-90 202.6 133)">100 nF / 50V/ 10% / SMD 0603</text>
<text x="214.1" y="133" transform="rotate(-90 214.1 133)">100 nF / 50V/ 10% / SMD 0603</text>
<text x="225.5" y="133" transform="rotate(-90 225.5 133)">100 nF / 50V/ 10% / SMD 0603</text>
<text x="236.9" y="133" transform="rotate(-90 236.9 133)">100 nF / 50V/ 10% / SMD 0603</text>
<text x="248.4" y="133" transform="rotate(-90 248.4 133)">100 nF / 50V/ 10% / SMD 0603</text>
<text x="172.2" y="140.6" transform="rotate(-90 172.2 140.6)">10 uF / 10V/ 10% / SMD 0603</text>
</g>
</svg>
